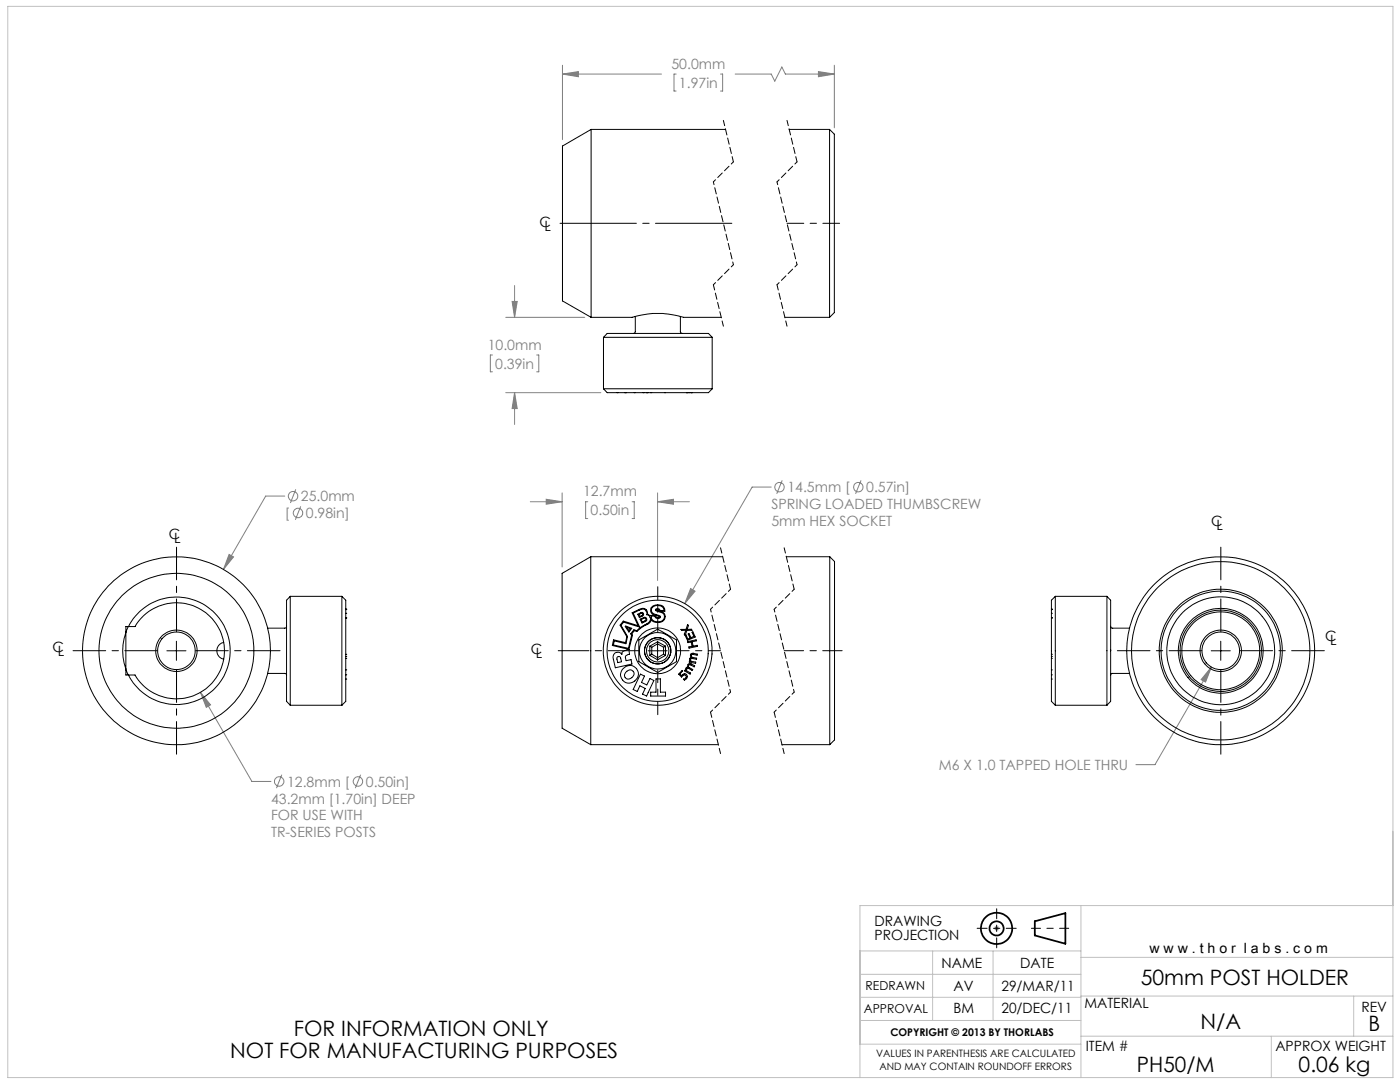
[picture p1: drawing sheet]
<svg xmlns="http://www.w3.org/2000/svg" width="279mm" height="216mm" viewBox="0 0 279 216" stroke-linecap="round" stroke-linejoin="round" font-family="sans-serif">
<g fill="none" stroke="#000" stroke-width=".35">
<path d="M206.5 183.8l6.1-1.6v6.1l-6.1-1.6z"/>
<circle cx="198.9" cy="185.2" r="3.1"/>
<circle cx="198.9" cy="185.2" r="1.4"/>
</g>
<g fill="none" stroke="#808080" stroke-width=".2">
<path d="M112.3 14.8h19.7M112.3 13v14.9M112.3 14.8l3.1-.5v1zM134.9 14.8h-.4v3.4h.4M143.8 14.8h.4v3.4h-.4M146.7 14.8h7.2l.7 1.4 1.4-2.8 .7 1.4h9.8M163.3 14.3l3.2 .5-3.2 .5zM166.5 13v12.5M102.7 57v6.3M98.3 70.8h-.4v3.4h.4M100.9 63.3h15.8M100.9 78.4h19"/>
<path d="M102.2 60.1h1l-.5 3.2zM102.7 78.4v6.3M102.7 78.4l.5 3.1h-1zM107.1 70.8h.4v3.4h-.4M56.8 99h-3.8l-8.4 14.6M59 97.6l-1 2.8M109 99.6l3.2 .5-3.2 .5zM112.2 98.4v14.7M131.2 98.4v17.4M153.9 97.2h-3.8l-13.4 23.2M156.1 95.8l-1.1 2.7M171.8 95.8l-1.1 2.7"/>
<path d="M45.7 110.6l.9 .5-2 2.5zM60 101l-1.1 2.7M105.8 100.1h6.4M117.3 100.1h-.4v3.4h.4M126.2 100.1h.4v3.4h-.4M131.2 100.1l3.2-.5v1zM131.2 100.1h6.4M137.8 117.4l.9 .6-2 2.4zM40 138.1l2 2.6-.8 .4zM40 138.1l10.3 17.8h3.8M241.8 133.1l-1.2 3-.9-.5zM241.8 133.1l-11.3 19.5h-3.8"/>
<path d="M56.2 154.6l-1 2.7M72 154.6l-1.1 2.7M198.4 185.2h1M198.5 184.9l.7 .7M198.9 184.7v1M199.2 184.9l-.7 .7"/>
<circle cx="58.5" cy="99" r=".94"/>
<circle cx="155.6" cy="97.2" r=".94"/>
<circle cx="171.3" cy="97.2" r=".94"/>
<circle cx="59.5" cy="102.4" r=".94"/>
<circle cx="55.7" cy="155.9" r=".95"/>
<circle cx="71.4" cy="155.9" r=".95"/>
</g>
<path d="M205.8 185.2h7.5" fill="none" stroke="#000" stroke-width=".2" stroke-dasharray="15.2 1.3 1.3 1.3" stroke-dashoffset="13.4"/>
<path d="M195 185.2h7.8M198.9 181.3v7.8" fill="none" stroke="#000" stroke-width=".2" stroke-dasharray="15.2 1.3 1.3 1.3" stroke-dashoffset="13.2"/>
<g fill="none" stroke="#c0c0c0" stroke-width=".2">
<path d="M1.6 1.3h276.4v213.7h-276.4zM171.6 189.8h44.1M171.6 199h44.1M171.6 194.4h44.1M186.1 189.8v13.8M198.2 189.8v13.8M215.7 198.8h62.3M215.7 180.7v34.3M215.7 191h62.3M270.2 198.8v8M278 180.7h-106.4v34.3M171.6 203.6h44.1"/>
<path d="M171.6 208.4h44.1M215.7 206.8h62.3M253.7 206.8v8.2"/>
</g>
<path d="M131.3 126v-8.9M131.3 133.6v9" fill="none" stroke="#000" stroke-width=".2" stroke-dasharray="15.2 1.3 1.3 1.3" stroke-dashoffset="12.7"/>
<path d="M127.5 129.8h-16.1" fill="none" stroke="#000" stroke-width=".2" stroke-dasharray="15.2 1.3 1.3 1.3" stroke-dashoffset="9.1"/>
<path d="M135.1 129.8h8.7" fill="none" stroke="#000" stroke-width=".2" stroke-dasharray="15.2 1.3 1.3 1.3" stroke-dashoffset="12.8"/>
<path d="M156.5 129.8h11.6" fill="none" stroke="#000" stroke-width=".2" stroke-dasharray="15.2 1.3 1.3 1.3" stroke-dashoffset="11.4"/>
<path d="M31.4 129.8h-16.8M35.2 126v-16.8M35.2 133.6v16.9M39 129.8h16.9M239.8 129.8h-16.8M243.6 126v-16.8M243.6 133.6v16.9M247.5 129.8h16.8" fill="none" stroke="#000" stroke-width=".2" stroke-dasharray="15.2 1.3 1.3 1.3" stroke-dashoffset="8.7"/>
<path d="M111.4 44.6h35" fill="none" stroke="#000" stroke-width=".2" stroke-dasharray="15.2 1.3 1.3 1.3" stroke-dashoffset="-.4"/>
<path d="M157.1 44.6h10.5" fill="none" stroke="#000" stroke-width=".2" stroke-dasharray="15.2 1.3 1.3 1.3" stroke-dashoffset="11.9"/>
<path d="M33.3 129.9h3.8M35.2 128v3.8M129.3 129.9h3.8M131.2 128v3.8M241.7 129.9h3.8M243.6 128v3.8" fill="none" stroke="#000" stroke-width=".2"/>
<path d="M144.4 24l2 8.3M157.1 24l2 8.3M142.4 56.8l2 8.3M155.1 56.8l2 8.3M143.8 109.3l2 8.3M156.5 109.3l2 8.3M141.8 142.1l2 8.3M154.5 142.1l2 8.3" fill="none" stroke="#000" stroke-width=".2" stroke-dasharray="1.3 .6" stroke-dashoffset=".2"/>
<path d="M142.4 36.3l4 16.5M146.4 32.3l-4 4M155.1 36.3l4 16.5M159.1 32.3l-4 4M146.4 52.8l-4 4M159.1 52.8l-4 4M145.8 117.6l-4 4M158.5 117.6l-4 4M141.8 121.6l4 16.5M145.8 138.1l-4 4M154.5 121.6l4 16.5M158.5 138.1l-4 4" fill="none" stroke="#000" stroke-width=".2" stroke-dasharray="1.3 .6" stroke-dashoffset=".7"/>
<path d="M109 99.6l3.2 .5-3.2 .5zM131.2 100.1l3.2-.5v1zM137.8 117.4l-1.1 3 2-2.4zM45.7 110.6l-1.1 3 2-2.5zM40 138.1l1.2 3 .8-.4zM241.8 133.1l-2.1 2.5 .9 .5zM112.3 14.8l3.1-.5v1zM163.3 14.3l3.2 .5-3.2 .5zM102.2 60.1h1l-.5 3.2zM102.7 78.4l.5 3.1h-1z" fill="#808080"/>
<g fill="none" stroke="#000" stroke-width=".2">
<path d="M118 25.8v37.5M118 25.8l-5.7 3.3v30.9l5.7 3.3M118 25.8h26.8M157.5 25.8h8.1M165.6 25.8v37.5M165.6 25.8l.9 1v35.6l-.9 .9M118 63.3h8.2a17.4 17.4 0 0 1 10.2 0h7.5M120.4 67.3h21.7M120.4 67.3l.8-.8h20.2l.7 .8M120.4 77.6h21.7M120.4 77.6l.8 .8h20.2l.7-.8M120.4 67.3v10.3"/>
<path d="M123.2 78.4h.1M124.7 78.4h.1M124.8 78.4h.1M126.6 78.4h.1M126.8 63.1v3.2l-.4 .2M128.3 78.4h.1M129 78.4h.1M129.2 78.4h.1M129.9 78.4h.1M132.6 78.4h.1M135.8 63.1v3.2l.4 .2M137 78.4h.1"/>
<path d="M137.1 78.4h.1M137.4 78.4h.1M137.9 78.4h.1M138 78.4h.1M142.1 67.3v10.3M156.6 63.3h9M57.9 119v21.7M57.9 119l-.7 .8v20.1l.7 .8M57.9 119h10.3M68.2 119v21.7M68.2 119l.8 .8v20.1l-.8 .8M117.9 111.1v37.5"/>
<path d="M117.9 111.1l-5.7 3.3v30.9l5.7 3.3M117.9 111.1h26.3M156.9 111.1h8.7M165.6 111.1v37.5M165.6 111.1l.9 .9v35.6l-.9 1M210.6 119v21.7M210.6 119l-.8 .8v20.1l.8 .8M210.6 119h10.3M220.9 119v21.7M220.9 119l.8 .8v10.1M25.1 133.6l.5 1.1M25.1 126.2a10.7 10.7 0 0 0 0 7.3"/>
<path d="M25.1 126.2v7.3M25.1 133.5v1.2h.5M25.6 125l-.5 1.1M25.6 125a10.7 10.7 0 0 1 16.4-3.5 10.7 10.7 0 0 1 0 16.7 10.7 10.7 0 0 1-16.4-3.5M25.6 125h1.4a9.6 9.6 0 0 1 14.4-2.5 9.6 9.6 0 0 1 0 14.7 9.6 9.6 0 0 1-14.4-2.5h-1.4M25.6 125h-.5v1.2M44.7 128.2a1.73 1.73 0 0 0-1.4 1.7 1.73 1.73 0 0 0 1.4 1.7M53.4 134.4h3.5l.3 .3M57.2 125l-.3 .3h-3.5M69 131h.1M69 135.5h.1M69 133.7h.1"/>
<path d="M69 121.5h.1M69 122.4h.1M69 123.3h.1M69 121.6h.1M69 134.7h.1M69 131.4h.1M69 130.6h.1M122.8 130.2h.3a.87 .87 0 0 1 .9 .3 1.52 1.52 0 0 1 1.5-.9l.1 1a.67 .67 0 0 0-.8 .6l.2 .6 .9-.2 .2 .9-3.3 .7-.4-1.6a1.14 1.14 0 0 1 .4-1.4zM123.3 131.1h.5l.2 .9-.7 .2-.2-.7zM124 130.5h.1M124.2 133.6a1.75 1.75 0 0 1 2.9 0 1.75 1.75 0 0 1-1.1 2.6 1.7 1.7 0 0 1-1.9-.7 1.7 1.7 0 0 1 .1-1.9zM124.4 123.9l3 .9-1.2-2.5a4 4 0 0 1 2.2-.9h.3l.4 .5 .1 .7 .4 .2h1a1.1 1.1 0 0 1-.7-1.4 1.1 1.1 0 0 1 1.4-.7 1.16 1.16 0 0 1 1.4 1.3h-1a1.15 1.15 0 0 1 1.1 1.3 1.15 1.15 0 0 1-1.5 .9l-.8-.1-.6-.5a1.52 1.52 0 0 1-1.3 1.3l-1.5 1.1-.5-.2-.5 .7 .1 .3-.7 2.8-3.3-.8 .2-1.1 2.4 .5 .3-1.2-1.3-2.3z"/>
<path d="M124.5 124.1l3.2 1-1.3-2.8 1.2-.6a.88 .88 0 0 1 1.1-.1 .88 .88 0 0 1 .3 1.1 .92 .92 0 0 1 .8 .8 .92 .92 0 0 1-.7 1l-1.2 .7-.8 .6-.6-.1-.6 .8 .1 .3-.6 2.6-3-.7 .2-.8 2.3 .5 .3-1.4-1.3-2.2zM124.9 134.2a.85 .85 0 0 1 1.3-.4 .85 .85 0 0 1-.1 1.4 .8 .8 0 0 1-1.2 .2 .8 .8 0 0 1 0-1.2zM124.9 124.9l1.2 .5-.6 .7-.7-1.1zM125.1 125.2l.7 .2-.3 .4zM127.3 122.6l.6-.4a.37 .37 0 0 1 .5 .2 .37 .37 0 0 1-.2 .5l-.6 .3zM127.5 127.7l3.7-2.2 .8 .5 3 1.7v4.3l-3.8 2.2-3.7-2.2zM127.5 122.6l.4-.2a.22 .22 0 0 1 .4 .1 .22 .22 0 0 1-.2 .3l-.4 .2zM127.7 123.5l.8-.3a.43 .43 0 0 1 .5 .2 .43 .43 0 0 1-.2 .6l-.7 .3zM127.8 134.5l.8 .4-.6 1.3 1.1 .5 .6-1.3 .8 .4-1.5 3.1-.8-.4 .6-1.1-1.1-.6-.5 1.2-.8-.4zM128 123.6l.5-.2a.28 .28 0 0 1 .4 .1 .28 .28 0 0 1-.2 .4l-.5 .2zM129.7 128.9l.4 .3M129.7 128.9v1.9"/>
<path d="M129.7 130.8l1.5 .9M130.1 129.2v1.3M130.1 130.5l-.4 .3M130.1 130.5l1.1 .7M130.2 121.1a1.52 1.52 0 0 1 2.3 .4v.3h-.8a.43 .43 0 0 0-.4-.4 .43 .43 0 0 0-.5 .4h.1a2.44 2.44 0 0 1 1.7 1 1.18 1.18 0 0 1-1.7 1.2l-.6-.2-.3-.6v-.3h.7a.51 .51 0 0 0 .5 .6 .51 .51 0 0 0 .5-.6 2.44 2.44 0 0 1-1.7-.9v-.5zM130.8 122.8l.8 .3a.42 .42 0 0 1-.5 .1 .42 .42 0 0 1-.3-.4zM130.9 135.5h.9v2.6h1v.8h-2.9v-.8h1zM131 121.7l.2-.1a.23 .23 0 0 1 .2 0 .23 .23 0 0 1 .1 .3zM131.2 128.1l-1.5 .8M131.2 128.1v.4M131.2 131.2v.5M131.2 128.5l-1.1 .7"/>
<path d="M131.2 128.1l1.6 .8M131.2 128.5l1.2 .7M132.4 129.2v1.3M132.4 130.5l.4 .3M132.4 130.5l-1.2 .7M132.8 130.8l-1.6 .9M132.8 128.9v1.9M132.8 128.9l-.4 .3M135.9 125.6h1l.3-1 .2 .2-.3 .8h.9l.1 .2h-1l-.4 1-.1-.3 .3-.7h-.9zM136.1 133.8l.1 .1-.5 .6 .3 .3a.61 .61 0 0 1 1.1-.2 .61 .61 0 0 1-.3 1l-.2 .1-.2-.2 .4-.2a.4 .4 0 0 0-.1-.6 .4 .4 0 0 0-.6 .3l-.1 .1-.6-.6zM136.7 126.8l.2-.1 .4 .8 .4-.2-.4-.8 .2-.1 .4 .8 .6-.2-.4-.8 .2-.1 .4 1-1.5 .7zM137.2 128l1.7-.3 .1 .2-.9 .2 .2 .8 .8-.1 .1 .2-1.7 .3v-.2l.6-.1-.2-.9-.6 .1z"/>
<path d="M137.4 132.5l.4-.1 .8 .5-.1 .2-.6-.4a.31 .31 0 0 0-.5 .1 .31 .31 0 0 0 .1 .4l.8 .4-.2 .2-.7-.5-.3 .2-.1 .3 .8 .5-.1 .2-1.1-.6 .1-.2 .1 .1 .2-.6 .3-.1zM137.9 130.4h.5l.8 .1-.1 .2-.8-.1a.3 .3 0 0 0-.3 .2 .3 .3 0 0 0 .2 .4l.8 .1v.3l-.7-.2a.32 .32 0 0 0-.5 .1 .32 .32 0 0 0 .1 .4l1 .2-.1 .3-1.3-.3 .1-.2h.2l-.1-.6 .2-.1-.1-.3zM209.8 130.6h.1M209.8 131.4h.1M209.8 134.7h.1M209.8 123.3h.1M209.8 121.6h.1M209.8 121.5h.1M209.8 122.4h.1M209.8 133.7h.1M209.8 135.5h.1M209.8 131h.1"/>
<path d="M221.7 125l.2 .3h3.5M221.7 129.9v10l-.8 .8M221.7 129.7v.2M225.4 134.4h-3.5l-.2 .3M57.9 140.7h10.3M117.9 148.6h25.4M156 148.6h9.6M210.6 140.7h10.3"/>
<circle cx="35.2" cy="129.9" r="15.5"/>
<circle cx="35.2" cy="129.8" r="3.8"/>
<circle cx="35.2" cy="129.9" r="4.1"/>
<circle cx="35.2" cy="129.9" r="18.8"/>
<circle cx="131.2" cy="129.9" r="10.1"/>
<circle cx="131.2" cy="129.9" r="2.61"/>
<circle cx="131.3" cy="129.9" r="4.6"/>
<circle cx="131.3" cy="129.8" r="2.23"/>
<circle cx="131.3" cy="129.9" r="3.6"/>
<circle cx="131.3" cy="129.9" r="10.9"/>
<circle cx="131.3" cy="129.9" r="2.63"/>
<circle cx="243.6" cy="129.9" r="10.8"/>
<circle cx="243.6" cy="129.8" r="11.9"/>
<circle cx="243.6" cy="129.9" r="18.8"/>
<circle cx="243.6" cy="129.9" r="3.8"/>
<circle cx="243.6" cy="129.9" r="17.8"/>
<circle cx="243.6" cy="129.9" r="8.1"/>
<circle cx="243.6" cy="129.9" r="7.8"/>
<circle cx="243.6" cy="129.8" r="8.5"/>
<circle cx="243.6" cy="129.9" r="12.3"/>
<circle cx="243.6" cy="129.9" r="4.1"/>
</g>
<g font-size="4.2">
<text x="227.6" y="196.6">50mm POST HOLDER</text>
<text x="58.6" y="206.8">FOR INFORMATION ONLY</text>
<text x="239.6" y="205.2">N/A</text>
<text x="273.1" y="205.8">B</text>
<text x="45.9" y="211">NOT FOR MANUFACTURING PURPOSES</text>
<text x="226.9" y="213.9">PH50/M</text>
<text x="259.2" y="213.9">0.06 kg</text>
</g>
<g font-size="2.8" fill="#808080">
<text x="134" y="13.7">50.0mm</text>
<text x="135.5" y="17.5">1.97in</text>
<text x="97.3" y="69.8">10.0mm</text>
<text x="98.8" y="73.6">0.39in</text>
<text x="60.1" y="100.1">25.0mm</text>
<text x="116.4" y="99.1">12.7mm</text>
<text x="153.9" y="101.6">SPRING LOADED THUMBSCREW</text>
<text x="157.1" y="98.3">14.5mm [</text>
<text x="172.9" y="98.3">0.57in]</text>
<text x="56.9" y="103.4">[</text>
<text x="61.1" y="103.4">0.98in]</text>
<text x="117.9" y="102.9">0.50in</text>
<text x="153.9" y="105">5mm HEX SOCKET</text>
<text x="187.3" y="153.6">M6 X 1.0 TAPPED HOLE THRU</text>
<text x="54.1" y="160.3">43.2mm [1.70in] DEEP</text>
<text x="57.3" y="157">12.8mm [</text>
<text x="73" y="157">0.50in]</text>
<text x="54.1" y="163.7">FOR USE WITH</text>
<text x="54.1" y="167.1">TR-SERIES POSTS</text>
</g>
<g font-size="2.8">
<text x="107.7" y="45.3">C</text>
<text x="108.7" y="46.1">L</text>
<text x="33.7" y="107.6">C</text>
<text x="241.7" y="104.9">C</text>
<text x="242.8" y="105.7">L</text>
<text x="34.7" y="108.4">L</text>
<text x="10.5" y="130.2">C</text>
<text x="11.5" y="131">L</text>
<text x="105.9" y="130.4">C</text>
<text x="107" y="131.2">L</text>
<text x="264.5" y="127.9">C</text>
<text x="265.5" y="128.7">L</text>
<text x="174.5" y="184.8">DRAWING</text>
<text x="174.5" y="187.6">PROJECTION</text>
<text x="229.4" y="190.2">w w w . t h o r l a b s . c o m</text>
<text x="187.9" y="193.2">NAME</text>
<text x="190.3" y="197.7">AV</text>
<text x="199.9" y="197.7">29/MAR/11</text>
<text x="203.6" y="193.2">DATE</text>
<text x="190.3" y="202.2">BM</text>
<text x="199.9" y="202.2">20/DEC/11</text>
<text x="216.4" y="201.2">MATERIAL</text>
<text x="271.7" y="201.8">REV</text>
<text x="216.7" y="209.7">ITEM #</text>
<text x="254.5" y="209.7">APPROX WEIGHT</text>
</g>
<g font-size="2.5">
<text x="172.7" y="197.5">REDRAWN</text>
<text x="172.4" y="202.2">APPROVAL</text>
</g>
<text font-size="2.1" x="177.7" y="206.8">COPYRIGHT © 2013 BY THORLABS</text>
<g font-size="2">
<text x="174.8" y="211">VALUES IN PARENTHESIS ARE CALCULATED</text>
<text x="175.5" y="213.5">AND MAY CONTAIN ROUNDOFF ERRORS</text>
</g>
</svg>
